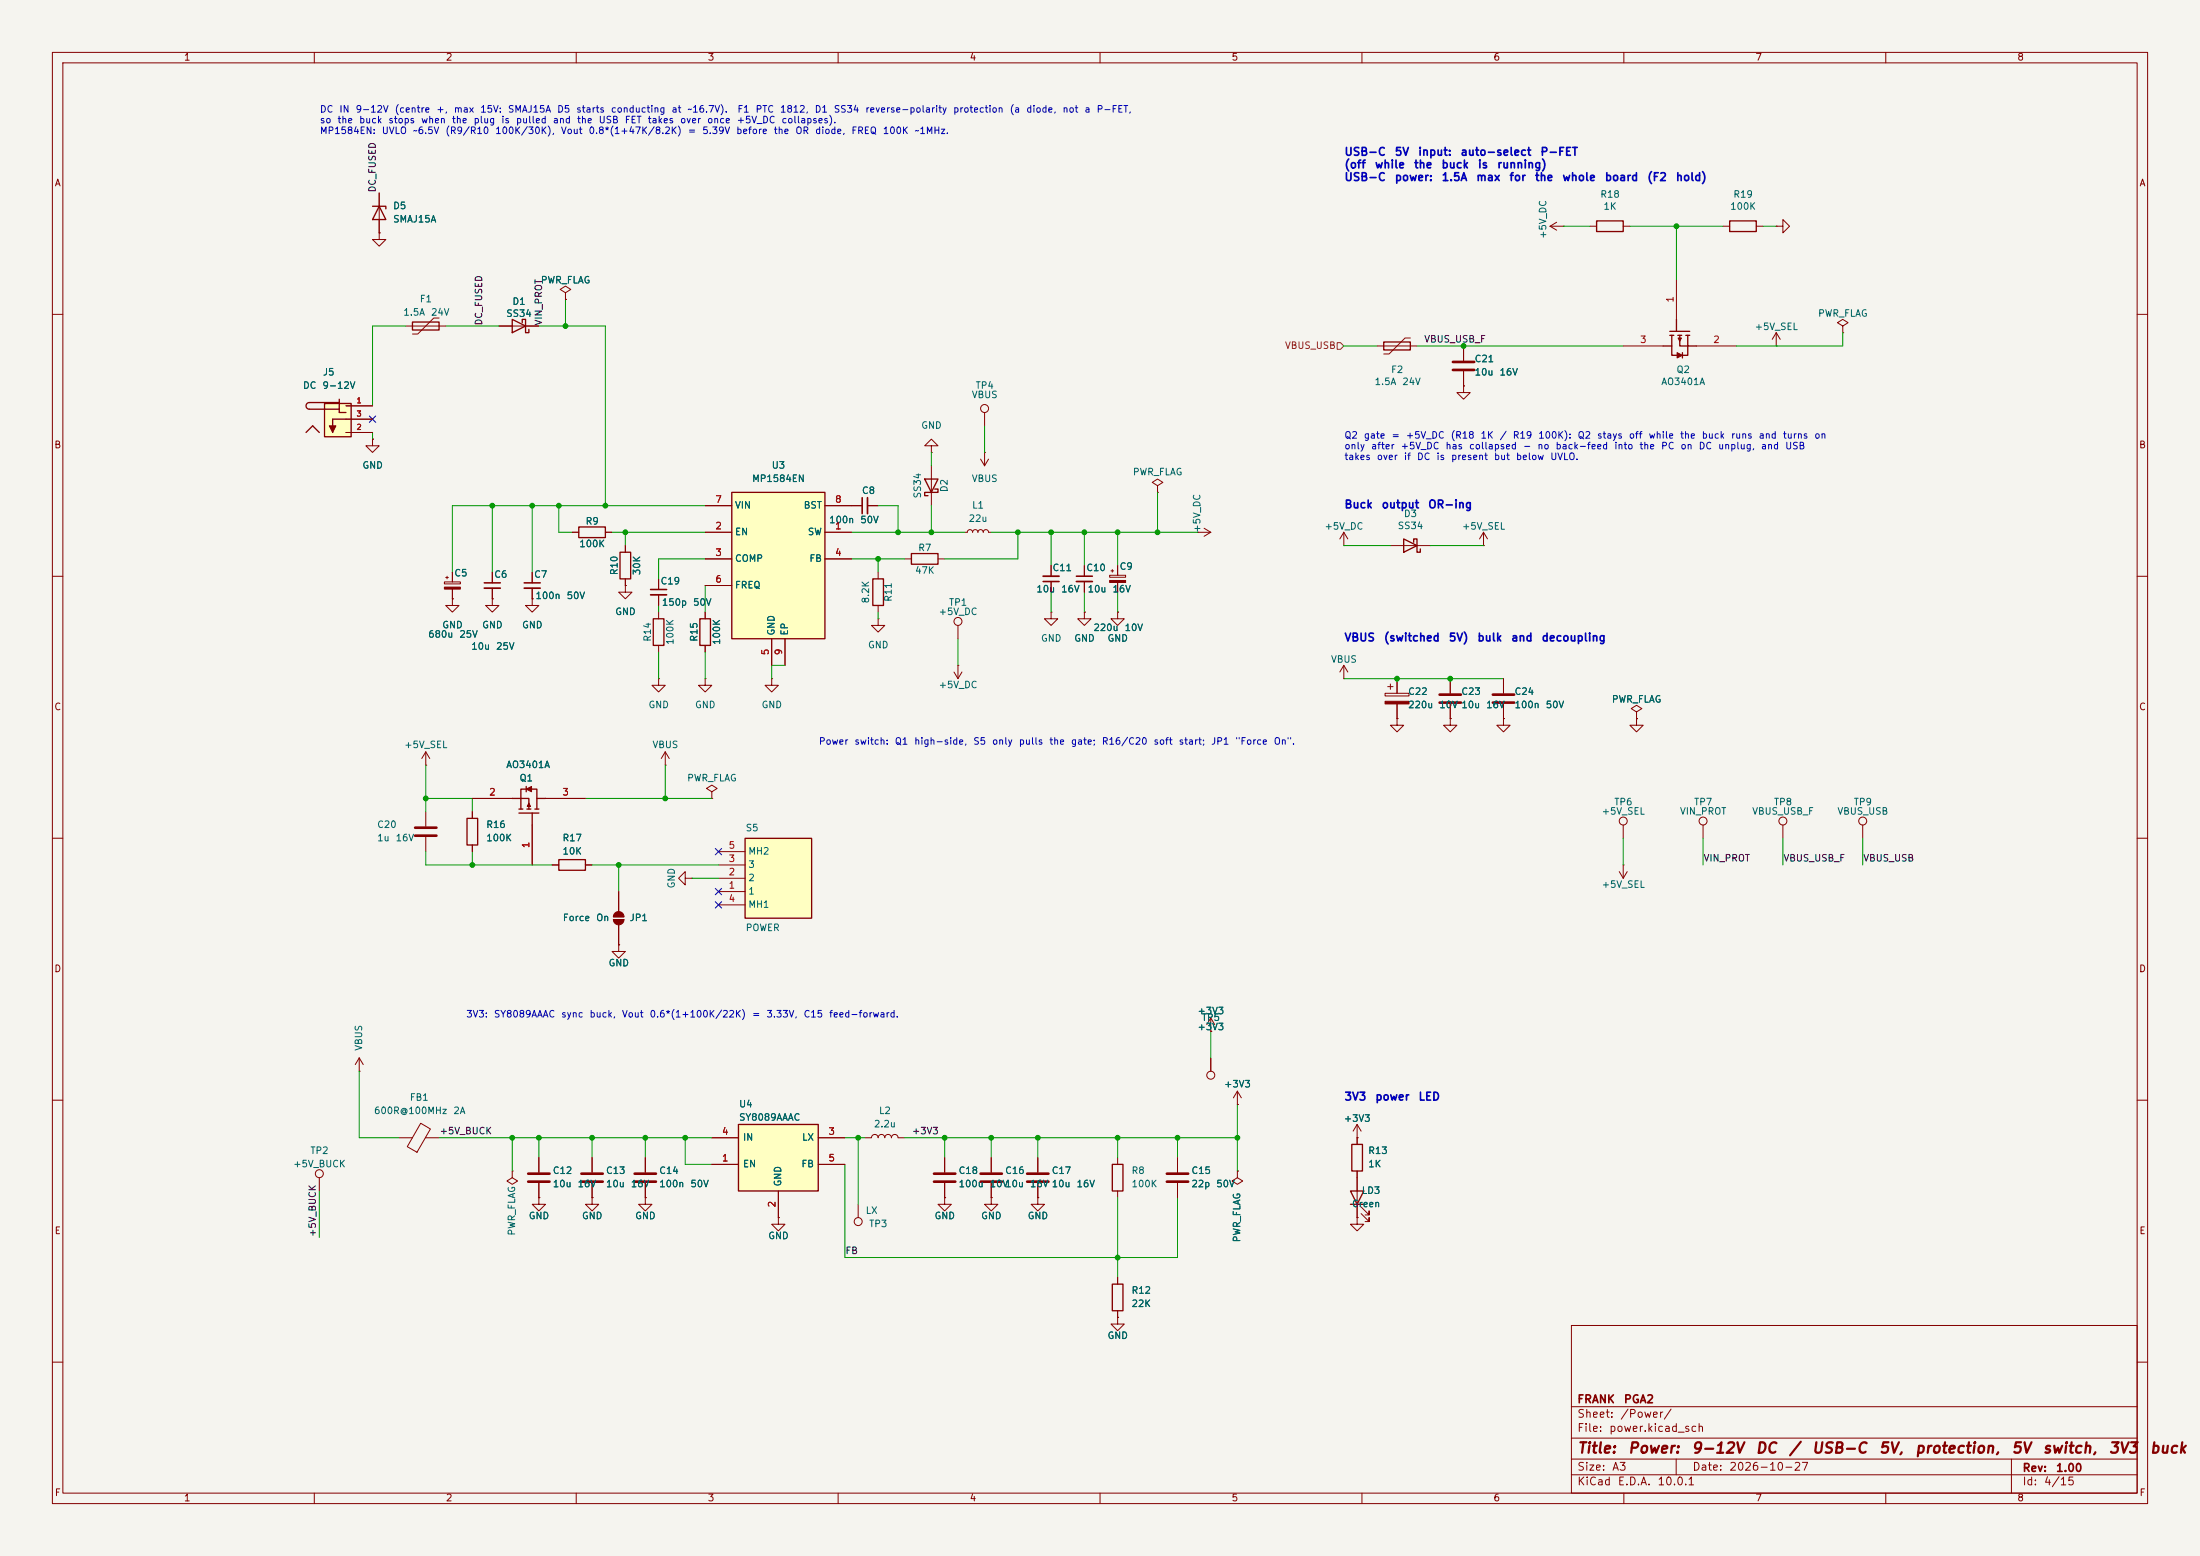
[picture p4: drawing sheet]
<svg xmlns="http://www.w3.org/2000/svg" width="420mm" height="297mm" viewBox="0 0 420 297" stroke-linecap="round" stroke-linejoin="round" font-family="sans-serif">
<path d="M0 0h420v297h-420z" fill="#f5f4ef" stroke="#f5f4ef" stroke-width=".19"/>
<g fill="none" stroke="#840000" stroke-width=".19">
<path d="M10 10h400v277h-400zM12 12h396v273h-396zM60 10v2M110 10v2M160 10v2M210 10v2M260 10v2M310 10v2M360 10v2M10 60h2M408 60h2M71.1 83.8v1.3h1.3l-1.3 1.3-1.3-1.3h1.3"/>
<path d="M71.1 83.8h.1M10 110h2M408 110h2M10 160h2M408 160h2M10 210h2M408 210h2M123.2 221v2.8M123.2 225.8v2.8M300 253h108v32h-108zM10 260h2M300 278.5h108"/>
<path d="M300 274.5h108M300 268.5h108M320 278.5v3M384 278.5v6.5M408 260h2M60 285v2M110 285v2M160 285v2M210 285v2M260 285v2M300 281.5h108M310 285v2"/>
<path d="M360 285v2"/>
</g>
<path d="M121.2 224h4M121.2 225.6h4" fill="none" stroke="#840000" stroke-width=".51"/>
<path d="M62 77h5v6.4h-5z" fill="#ffffc2"/>
<g fill="none" stroke="#840000" stroke-width=".25">
<path d="M71.1 39.4h2.6v.5M72.4 39.4l1.3 2.5h-2.6zM330.2 42.2h5.1v2h-5.1zM62 77h5v6.4h-5zM64.8 76.8h-5.7a.64 .64 0 0 0-.7 .7 .64 .64 0 0 0 .7 .6h5.7M64.8 76.2v2.5h1.2M78.7 61.5h5.1v1.5h-5.1zM97.8 61l2.5 1.2-2.5 1.3zM99.7 61.6v-.6h.6v2.5h.7v-.6M264.2 65.3h5v1.5h-5zM58.4 82.6l1.3-1.3 1.3 1.3M66 80h-2.5v2.6"/>
<path d="M268 102.9l2.5 1.2-2.5 1.3zM269.9 103.5v-.6h.6v2.5h.6v-.6M258.1 218.4h2v5.1h-2zM212.3 222.2h2.1v5.1h-2.1zM257.8 227.3h2.5l-1.2 2.6zM257.8 229.9h2.5M212.3 245.1h2.1v5.1h-2.1z"/>
</g>
<g fill="#840000" stroke="#840000" stroke-width=".19">
<path d="M62.9 81.3h1.2l-.6 1.3z"/>
<path d="M84.8 112.1h3.1v.3h-3.1z"/>
<path d="M264.4 133.9h4.6v.5h-4.6z"/>
</g>
<g fill="none" stroke="#840000" stroke-width=".19">
<path d="M72.4 36.8v7.7M72.4 44.5v1.2h1.3l-1.3 1.3-1.3-1.3h1.3M72.4 44.5h.1M107.9 55.9l1.1-.7-1.1-.6-1 .6 1 .7v1.3M107.9 57.2h.1M295.9 43.2l1.3 .7M295.9 43.2h2.5M297.2 42.4l-1.3 .8M298.4 43.2h.1M328.9 43.2h1.3M335.3 43.2h1.2M339.1 43.2h1.3v-1.3l1.2 1.3-1.2 1.3v-1.3"/>
<path d="M339.1 43.2h.1M66 77.5h5.1M77.5 62.2h7.6M83.8 60.7h-1l-3 3.1h-1.1M95.2 62.2h7.7M262.9 66h7.6M269.2 64.5h-1l-3 3.1h-1M279.4 66v2.8M279.4 70.9v2.8M339.1 66h.1M339.1 63.5l-.8 1.3M339.1 63.5l.8 1.3"/>
<path d="M339.1 63.5v2.5M351.8 62.2l1-.6-1-.6-1 .6 1 .6v1.3M351.8 63.5h.1M66 82.6h5.1M66 80h5.1M84.8 111.1h3.1v.4h-3.1zM85.1 110.2h.5M85.3 110v.5M86.4 114.3v1.3h1.2l-1.2 1.2-1.3-1.2h1.3M86.4 114.3h.1M86.4 109.2v1.9M86.4 112.4v1.9"/>
<path d="M94 114.3v1.3h1.2l-1.2 1.2-1.3-1.2h1.3M94 114.3h.1M94 109.2v2.1M94 112.3v2M101.6 114.3v1.3h1.3l-1.3 1.2-1.3-1.2h1.3M101.6 114.3h.1M101.6 109.2v2.1M101.6 112.3v2M256.5 104.1h.1M256.5 101.6l-.7 1.3M256.5 101.6l.8 1.3M256.5 101.6v2.5"/>
<path d="M265.4 104.1h7.6M283.2 104.1h.1M283.2 101.6l-.8 1.3M283.2 101.6l.8 1.3M283.2 101.6v2.5M264.4 132.3h4.6v.5h-4.6zM264.9 131.1h1M265.4 130.6v1M266.7 137.2v1.2h1.3l-1.3 1.3-1.3-1.3h1.3M266.7 137.2h.1M266.7 129.5v2.8M266.7 134.4v2.8"/>
<path d="M276.9 137.2v1.2h1.2l-1.2 1.3-1.3-1.3h1.3M276.9 137.2h.1M276.9 129.5v2.8M276.9 134.4v2.8M287 137.2v1.2h1.3l-1.3 1.3-1.3-1.3h1.3M287 137.2h.1M287 129.5v2.8M287 134.4v2.8M312.4 135.9l1-.6-1-.7-1 .7 1 .6v1.3M312.4 137.2h.1M312.4 137.2v1.2h1.3l-1.3 1.3-1.3-1.3h1.3M309.9 157.5v2.5"/>
<path d="M325.1 157.5v2.5M340.4 157.5v2.5M355.6 157.5v2.5M309.1 166.4l.8 1.2M309.9 165.1h.1M309.9 165.1v2.5M310.6 166.4l-.7 1.2M165.1 217.2h1.3a.64 .64 0 0 1 .6-.7 .64 .64 0 0 1 .6 .7 .64 .64 0 0 1 .7-.7 .64 .64 0 0 1 .6 .7 .64 .64 0 0 1 .6-.7 .64 .64 0 0 1 .7 .7 .64 .64 0 0 1 .6-.7 .64 .64 0 0 1 .6 .7h1.3M236.2 210.8h.1M236.2 208.3l-.7 1.3M236.2 208.3l.8 1.3M236.2 208.3v2.5"/>
<path d="M259.1 217.2h.1M259.1 214.6v3.8M259.1 214.6l-.8 1.3M259.1 214.6l.7 1.3M102.9 228.6v1.3h1.2l-1.2 1.2-1.3-1.2h1.3M102.9 228.6h.1M163.8 229.9v2.5M189.2 221v2.8M189.2 225.8v2.8M198.1 228.6v1.3h1.3l-1.3 1.2-1.3-1.2h1.3M198.1 228.6h.1M198.1 221v2.8"/>
<path d="M198.1 225.8v2.8M213.4 221v1.2M213.4 227.3v1.3M224.8 221v2.8M224.8 225.8v2.8M236.2 223.5v1.3l1 .6-1 .7-1-.7 1-.6M236.2 223.5h.1M259.1 232.4v1.3h1.2l-1.2 1.2-1.3-1.2h1.3M259.1 232.4h.1M259.1 223.5v8.9M259.8 231.6l1.6 1.6v-.8v.8h-.8M259.8 230.4l1.6 1.5v-.8v.8h-.8"/>
<path d="M213.4 251.5v1.2h1.2l-1.2 1.3-1.3-1.3h1.3M213.4 251.5h.1M213.4 243.8v1.3M213.4 250.2v1.3"/>
<circle cx="309.9" cy="156.7" r=".76"/>
<circle cx="325.1" cy="156.7" r=".76"/>
<circle cx="340.4" cy="156.7" r=".76"/>
<circle cx="355.6" cy="156.7" r=".76"/>
<circle cx="163.8" cy="233.2" r=".76"/>
</g>
<path d="M277.4 69.1h4M277.4 70.6h4M274.8 132.6h4.1M274.8 134.1h4.1M285 132.6h4.1M285 134.1h4.1M187.2 224h4.1M187.2 225.6h4.1M196.1 224h4.1M196.1 225.6h4.1M222.8 224h4M222.8 225.6h4" fill="none" stroke="#840000" stroke-width=".51"/>
<path d="M92.5 111.3h3M100.1 111.3h3" fill="none" stroke="#840000" stroke-width=".3"/>
<path d="M92.5 112.3h3M100.1 112.3h3" fill="none" stroke="#840000" stroke-width=".33"/>
<path d="M141 214.6h15.2v12.7h-15.2z" fill="#ffffc2"/>
<g fill="none" stroke="#840000" stroke-width=".25">
<path d="M318.8 64h.7M318.8 63.2h3.8M319.2 66v1.8h1M319.2 64v2h-1.7M320 61v2.2M320.3 64h.8M320.7 64v2h1.5v1.8h-1M321.2 67.3v1M321.8 64h.8M322.2 64v2h1.6M176.5 91.4h2.6l-1.3 2.6zM178.4 93.3h.7v.7h-2.6v.6h.7"/>
<path d="M110.5 100.6h5.1v2h-5.1zM118.4 105.4h2v5.1h-2zM124.7 118.1h2v5.1h-2zM133.6 118.1h2v5.1h-2zM89.2 156.2h2v5.1h-2zM97.8 152.4h1.6v2M99.1 154.4h.7M99.1 155.2h3.8M100.5 150.6h-1.1v1.8h1.6v2M100.5 150.1v1M100.6 154.4h.7M101.5 150.6h1v1.8"/>
<path d="M101.6 155.2v2.3M102.1 154.4h.8M104.1 152.4h-1.6v2M106.7 164.1h5.1v2h-5.1zM141 214.6h15.2v12.7h-15.2z"/>
</g>
<g fill="none" stroke="#840000" stroke-width=".19">
<path d="M320 53.3v7.7M188 78.7v2.6M309.9 66h7.6M323.8 66h7.7M177.8 85.1h1.3l-1.3-1.3-1.3 1.3h1.3v1.3M177.8 86.4h.1M177.8 88.9v7.6M187.2 87.6l.8 1.3M188 86.4h.1M188 86.4v2.5M188.7 87.6l-.7 1.3M221 92.7l1-.6-1-.7-1 .7 1 .6v1.3"/>
<path d="M221 94h.1M109.2 101.6h1.3M115.6 101.6h1.2M119.4 111.8v1.2h1.2l-1.2 1.3-1.3-1.3h1.3M119.4 111.8h.1M119.4 104.1v1.3M119.4 110.5v1.3M125.7 110.5v2M125.7 113.5v2.1M125.7 116.8v1.3M134.6 116.8v1.3M200.7 116.8v1.3h1.2l-1.2 1.3-1.3-1.3h1.3"/>
<path d="M200.7 116.8h.1M200.7 108v2M200.7 111v2M207 116.8v1.3h1.3l-1.3 1.3-1.3-1.3h1.3M207 116.8h.1M207 108v2M207 111v2M211.8 109.8h3.1v.4h-3.1zM212.1 109h.5M212.3 108.7v.5M213.4 116.8v1.3h1.2l-1.2 1.3-1.3-1.3h1.3M213.4 116.8h.1"/>
<path d="M213.4 108v1.8M213.4 111.2v1.8M228.6 101.6h.1M228.6 101.6h2.5M229.9 100.8l1.2 .8M231.1 101.6l-1.2 .8M125.7 129.5v1.3h1.3l-1.3 1.3-1.2-1.3h1.2M125.7 129.5h.1M125.7 123.2v1.3M134.6 129.5v1.3h1.3l-1.3 1.3-1.3-1.3h1.3M134.6 129.5h.1M134.6 123.2v1.3"/>
<path d="M147.3 129.5v1.3h1.3l-1.3 1.3-1.3-1.3h1.3M147.3 129.5h.1M182.1 128.3l.8 1.2M182.9 127h.1M182.9 127v2.5M183.6 128.3l-.7 1.2M256.5 129.5h.1M256.5 127l-.7 1.3M256.5 127l.8 1.3M256.5 127v2.5M81.3 146.1h.1M81.3 143.5v2.6"/>
<path d="M81.3 154.9v2.8M81.3 159.8v2.8M81.3 143.5l-.8 1.3M81.3 143.5l.7 1.3M90.2 154.9v1.3M90.2 152.4h7.6M101.6 157.5v7.6M104.1 152.4h7.7M127 146.1h.1M127 143.5l-.8 1.3M127 143.5l.8 1.3M127 143.5v2.6"/>
<path d="M90.2 161.3v1.3M105.4 165.1h1.3M111.8 165.1h1.2M117.1 175.5h2M117.1 175h2M118.1 170.2v3.8M118.1 176.5v3.8M118.1 180.3v1.3h1.3l-1.3 1.3-1.3-1.3h1.3M118.1 180.3h.1M231.1 196.9h.1M231.1 194.3l-.7 1.3M231.1 194.3l.8 1.3"/>
<path d="M231.1 194.3v2.6M135.9 217.2h5.1M156.2 217.2h5.1M231.1 201.9v2.6M135.9 222.2h5.1M148.6 232.4v1.3h1.3l-1.3 1.2-1.3-1.2h1.3M148.6 232.4h.1M148.6 227.3v5.1M156.2 222.2h5.1M180.3 228.6v1.3h1.3l-1.3 1.2-1.2-1.2h1.2M180.3 228.6h.1M180.3 221v2.8"/>
<path d="M180.3 225.8v2.8M189.2 228.6v1.3h1.3l-1.3 1.2-1.2-1.2h1.2M189.2 228.6h.1"/>
<circle cx="188" cy="78" r=".76"/>
<circle cx="231.1" cy="205.2" r=".76"/>
</g>
<g fill="#840000" stroke="#840000" stroke-width=".19">
<path d="M320.4 64.5h.6l-.3 .7z"/>
<path d="M320.2 67.3l1 .5-1 .5z"/>
<path d="M101 153.3l.3 .6h-.7z"/>
<path d="M100.5 150.6l1-.5v1z"/>
<path d="M211.8 110.8h3.1v.4h-3.1z"/>
<path d="M117.1 175.5h2a1.02 1.02 0 0 1-1 1 1.02 1.02 0 0 1-1-1z"/>
<path d="M117.4 174.3a1.02 1.02 0 0 1 1.1-.2 1.02 1.02 0 0 1 .6 .9h-2z"/>
</g>
<path d="M124.2 112.5h3.1M199.1 111h3.1M205.5 110h3" fill="none" stroke="#840000" stroke-width=".3"/>
<path d="M124.2 113.5h3.1M199.1 110h3.1M205.5 111h3" fill="none" stroke="#840000" stroke-width=".33"/>
<path d="M79.2 158h4.1M79.2 159.5h4.1M178.3 224h4.1M178.3 225.6h4.1" fill="none" stroke="#840000" stroke-width=".51"/>
<path d="M142.2 160h12.7v15.3h-12.7z" fill="#ffffc2"/>
<path d="M166.6 110.5h2.1v5.1h-2.1zM174 105.7h5.1v2h-5.1zM142.2 160h12.7v15.3h-12.7z" fill="none" stroke="#840000" stroke-width=".25"/>
<g fill="none" stroke="#840000" stroke-width=".19">
<path d="M167.6 118.1v1.3h1.3l-1.3 1.3-1.2-1.3h1.2M167.6 118.1h.1M167.6 109.2v1.3M167.6 115.6v1.2M172.7 106.7h1.3M179.1 106.7h1.2M182.9 119.4v2.5M184.1 101.6h.6l.1-.4 .4-.1 .3 .1 .2 .4 .1-.4 .4-.1 .3 .1 .2 .4 .1-.4 .4-.1 .4 .1 .1 .4 .2-.4 .3-.1 .4 .1 .1 .4h.5M135.9 151.1l1-.6-1-.6-1 .6 1 .6v1.3M135.9 152.4h.1M130.8 167.6v-1.2l-1.3 1.2 1.3 1.3v-1.3h1.3M132.1 167.6h.1"/>
<path d="M137.2 170.2h5M137.2 167.6h5M137.2 165.1h5M137.2 172.7h5M137.2 162.6h5M97.8 223.5v1.3l1 .6-1 .7-1-.7 1-.6M97.8 223.5h.1M113 228.6v1.3h1.3l-1.3 1.2-1.2-1.2h1.2M113 228.6h.1M113 221v2.8M113 225.8v2.8M123.2 228.6v1.3h1.3l-1.3 1.2-1.3-1.2h1.3"/>
<path d="M123.2 228.6h.1"/>
<circle cx="182.9" cy="118.6" r=".76"/>
</g>
<path d="M111 224h4.1M111 225.6h4.1" fill="none" stroke="#840000" stroke-width=".51"/>
<path d="M139.7 94h17.8v27.9h-17.8z" fill="#ffffc2"/>
<path d="M304.8 42.2h5.1v2h-5.1zM139.7 94h17.8v27.9h-17.8z" fill="none" stroke="#840000" stroke-width=".25"/>
<g fill="none" stroke="#840000" stroke-width=".19">
<path d="M72.4 36.8v2.6M72.4 44.5h.1M72.4 41.9v2.6M107.9 57.2h.1M303.5 43.2h1.3M309.9 43.2h1.2M66 77.5h5.1M95.2 62.2h2.6M100.3 62.2h2.6M279.4 73.7v1.2h1.3l-1.3 1.3-1.3-1.3h1.3M279.4 73.7h.1M279.4 66v2.8"/>
<path d="M279.4 70.9v2.8M66 82.6h5.1M66 80h5.1M71.1 83.8h.1M134.6 96.5h5.1M157.5 96.5h7.1M165.6 96.5h2M86.4 114.3h.1M86.4 109.2v1.9M86.4 112.4v1.9M94 114.3h.1M94 109.2v2.1"/>
<path d="M94 112.3v2M101.6 114.3h.1M101.6 109.2v2.1M101.6 112.3v2M109.2 101.6h1.3M115.6 101.6h1.2M119.4 111.8h.1M119.4 104.1v1.3M119.4 110.5v1.3M125.7 110.5v2M125.7 113.5v2.1M134.6 101.6h5.1"/>
<path d="M134.6 106.7h5.1M134.6 111.8h5.1M134.6 116.8v1.3M157.5 101.6h5.1M157.5 106.7h5.1M200.7 108v2M200.7 111v2M207 116.8h.1M207 108v2M207 111v2M213.4 116.8h.1M213.4 108v1.8"/>
<path d="M213.4 111.2v1.8M134.6 123.2v1.3M147.3 121.9v5.1M149.9 121.9v5.1M266.7 137.2h.1M266.7 129.5v2.8M266.7 134.4v2.8M276.9 137.2h.1M276.9 129.5v2.8M276.9 134.4v2.8M287 137.2h.1M287 129.5v2.8"/>
<path d="M287 134.4v2.8M312.4 137.2h.1M90.2 154.9v1.3M90.2 152.4h7.6M101.6 157.5v7.6M104.1 152.4h7.7M90.2 161.3v1.3M105.4 165.1h1.3M111.8 165.1h1.2M118.1 170.2v3.8M118.1 176.5v3.8M118.1 180.3h.1"/>
<path d="M231.1 196.9h.1M68.6 204.5h.1M68.6 201.9l-.8 1.3M68.6 201.9l.7 1.3M68.6 201.9v2.6M76.2 217.2h2.5M80.3 214.4l1.9 1.1-2.6 4.4-1.9-1zM81.2 217.2h2.6M135.9 217.2h5.1M156.2 217.2h5.1M231.1 201.9v2.6M236.2 210.8h.1"/>
<path d="M259.1 217.2h.1M259.1 217.2v1.2M61 224.8v2.5M102.9 228.6h.1M102.9 221v2.8M102.9 225.8v2.8M113 228.6h.1M113 221v2.8M113 225.8v2.8M123.2 228.6h.1M123.2 221v2.8M123.2 225.8v2.8"/>
<path d="M135.9 222.2h5.1M148.6 232.4h.1M148.6 227.3v5.1M156.2 222.2h5.1M180.3 228.6h.1M180.3 221v2.8M180.3 225.8v2.8M189.2 228.6h.1M189.2 221v2.8M189.2 225.8v2.8M198.1 228.6h.1M198.1 221v2.8"/>
<path d="M198.1 225.8v2.8M224.8 221v2.8M224.8 225.8v2.8M236.2 223.5h.1M259.1 232.4h.1M259.1 223.5v3.8M259.1 229.9v2.5M213.4 251.5h.1M213.4 243.8v1.3M213.4 250.2v1.3"/>
<circle cx="61" cy="224" r=".76"/>
</g>
<path d="M164.6 95v3" fill="none" stroke="#840000" stroke-width=".3"/>
<path d="M165.6 95v3" fill="none" stroke="#840000" stroke-width=".33"/>
<path d="M100.8 224h4.1M100.8 225.6h4.1" fill="none" stroke="#840000" stroke-width=".51"/>
<path d="M255.3 65.4h.6l.6 .6-.6 .7h-.6z" fill="none" stroke="#725600" stroke-width=".19"/>
<g fill="none" stroke="#009600" stroke-width=".19">
<path d="M107.9 57.2v5M298.4 43.2h5.1M311.1 43.2h17.8M320 43.2v10.1M336.5 43.2h2.6M77.5 62.2h-6.4v15.3M85.1 62.2h10.1M102.9 62.2h12.7v34.3M256.5 66h6.4M270.5 66h39.4M351.8 63.5v2.5h-20.3M71.1 82.6v1.2"/>
<path d="M94 96.5v12.7M101.6 96.5v12.7M106.7 96.5v5.1h2.5M134.6 96.5h-48.2v12.7M167.6 96.5h3.8v5.1M177.8 86.4v2.5M177.8 96.5v5.1M188 81.3v5.1M221 94v7.6M116.8 101.6h17.8M119.4 101.6v2.5M125.7 115.6v1.2"/>
<path d="M134.6 106.7h-8.9v3.8M134.6 111.8v5M162.6 106.7h10.1M162.6 101.6h21.5M167.6 106.7v2.5M167.6 116.8v1.3M189.2 101.6h39.4M194.3 101.6v5.1h-14M200.7 101.6v6.4M200.7 113v3.8M207 101.6v6.4M207 113v3.8"/>
<path d="M213.4 101.6v6.4M213.4 113v3.8M256.5 104.1h8.9M273 104.1h10.2M125.7 124.5v5M134.6 124.5v5M149.9 127h-2.6v2.5M182.9 121.9v5.1M256.5 129.5h30.5M81.3 152.4h8.9v2.5M81.3 146.1v8.8M111.8 152.4h24.1"/>
<path d="M127 146.1v6.3M81.3 162.6v2.5h24.1M90.2 162.6v2.5M113 165.1h24.2M118.1 165.1v5.1M132.1 167.6h5.1M309.9 160v5.1M325.1 160v5.1M340.4 160v5.1M355.6 160v5.1M231.1 196.9v5M68.6 204.5v12.7h7.6"/>
<path d="M83.8 217.2h52.1M97.8 217.2v6.3M102.9 217.2v3.8M113 217.2v3.8M123.2 217.2v3.8M130.8 217.2v5h5.1M161.3 217.2h3.8M163.8 217.2v12.7M172.7 217.2h63.5M180.3 217.2v3.8M189.2 217.2v3.8M198.1 217.2v3.8"/>
<path d="M213.4 217.2v3.8M224.8 217.2v3.8M236.2 210.8v12.7M61 227.3v8.9M161.3 222.2v17.8h63.5v-11.4M213.4 228.6v15.2"/>
</g>
<path d="M70.5 79.4l1.2 1.2M71.7 79.4l-1.2 1.2M136.6 172.1l1.2 1.2M136.6 162l1.2 1.2M136.6 169.6l1.2 1.2M137.8 172.1l-1.2 1.2M137.8 162l-1.2 1.2M137.8 169.6l-1.2 1.2" fill="none" stroke="#000084" stroke-width=".19"/>
<g fill="#009600" stroke="#009600" stroke-width=".19">
<circle cx="106.7" cy="96.5" r=".46"/>
<circle cx="101.6" cy="96.5" r=".46"/>
<circle cx="94" cy="96.5" r=".46"/>
<circle cx="107.9" cy="62.2" r=".46"/>
<circle cx="189.2" cy="217.2" r=".46"/>
<circle cx="180.3" cy="217.2" r=".46"/>
<circle cx="118.1" cy="165.1" r=".46"/>
<circle cx="127" cy="152.4" r=".46"/>
<circle cx="130.8" cy="217.2" r=".46"/>
<circle cx="163.8" cy="217.2" r=".46"/>
<circle cx="90.2" cy="165.1" r=".46"/>
<circle cx="81.3" cy="152.4" r=".46"/>
<circle cx="123.2" cy="217.2" r=".46"/>
<circle cx="113" cy="217.2" r=".46"/>
<circle cx="97.8" cy="217.2" r=".46"/>
<circle cx="102.9" cy="217.2" r=".46"/>
<circle cx="119.4" cy="101.6" r=".46"/>
<circle cx="115.6" cy="96.5" r=".46"/>
<circle cx="266.7" cy="129.5" r=".46"/>
<circle cx="276.9" cy="129.5" r=".46"/>
<circle cx="167.6" cy="106.7" r=".46"/>
<circle cx="171.4" cy="101.6" r=".46"/>
<circle cx="194.3" cy="101.6" r=".46"/>
<circle cx="177.8" cy="101.6" r=".46"/>
<circle cx="200.7" cy="101.6" r=".46"/>
<circle cx="236.2" cy="217.2" r=".46"/>
<circle cx="224.8" cy="217.2" r=".46"/>
<circle cx="198.1" cy="217.2" r=".46"/>
<circle cx="213.4" cy="217.2" r=".46"/>
<circle cx="213.4" cy="240" r=".46"/>
<circle cx="221" cy="101.6" r=".46"/>
<circle cx="213.4" cy="101.6" r=".46"/>
<circle cx="207" cy="101.6" r=".46"/>
<circle cx="279.4" cy="66" r=".46"/>
<circle cx="320" cy="43.2" r=".46"/>
</g>
<g font-size="2" fill="#840000">
<text x="301" y="277.9">Title:</text>
<text x="310.6" y="277.9">Power:</text>
<text x="322.8" y="277.9">9-12V</text>
<text x="335" y="277.9">DC</text>
<text x="341.3" y="277.9">/</text>
<text x="345.8" y="277.9">USB-C</text>
<text x="358.6" y="277.9">5V,</text>
<text x="365.4" y="277.9">protection,</text>
<text x="383.9" y="277.9">5V</text>
<text x="389.8" y="277.9">switch,</text>
<text x="402.4" y="277.9">3V3</text>
<text x="410.3" y="277.9">buck</text>
</g>
<g font-size="1.5" fill="#0000c2">
<text x="256.5" y="30.1">USB-C</text>
<text x="256.5" y="32.5">(off</text>
<text x="256.5" y="34.9">USB-C</text>
<text x="262.4" y="32.5">while</text>
<text x="266.1" y="30.1">5V</text>
<text x="266.1" y="34.9">power:</text>
<text x="269.8" y="32.5">the</text>
<text x="270.6" y="30.1">input:</text>
<text x="275.1" y="32.5">buck</text>
<text x="275.1" y="34.9">1.5A</text>
<text x="278.7" y="30.1">auto-select</text>
<text x="281.7" y="34.9">max</text>
<text x="282" y="32.5">is</text>
<text x="285.7" y="32.5">running)</text>
<text x="288" y="34.9">for</text>
<text x="292.9" y="34.9">the</text>
<text x="293.9" y="30.1">P-FET</text>
<text x="298.1" y="34.9">whole</text>
<text x="306.2" y="34.9">board</text>
<text x="314.3" y="34.9">(F2</text>
<text x="319.8" y="34.9">hold)</text>
<text x="256.5" y="97.4">Buck</text>
<text x="263.6" y="97.4">output</text>
<text x="272.5" y="97.4">OR-ing</text>
<text x="256.5" y="122.8">VBUS</text>
<text x="264.1" y="122.8">(switched</text>
<text x="276.5" y="122.8">5V)</text>
<text x="281.9" y="122.8">bulk</text>
<text x="288.4" y="122.8">and</text>
<text x="294.2" y="122.8">decoupling</text>
<text x="256.5" y="210.4">3V3</text>
<text x="262.4" y="210.4">power</text>
<text x="270.7" y="210.4">LED</text>
</g>
<g font-size="1.5" fill="#840000">
<text x="301" y="268.2">FRANK</text>
<text x="309.9" y="268.2">PGA2</text>
<text x="301" y="273.7">File:</text>
<text x="301" y="271">Sheet:</text>
<text x="307.1" y="273.7">power.kicad_sch</text>
<text x="309.2" y="271">/Power/</text>
<text x="301" y="281.1">Size:</text>
<text x="307.6" y="281.1">A3</text>
<text x="323" y="281.1">Date:</text>
<text x="330" y="281.1">2026-10-27</text>
<text x="386" y="281.3">Rev:</text>
<text x="392.4" y="281.3">1.00</text>
<text x="301" y="283.9">KiCad</text>
<text x="308.7" y="283.9">E.D.A.</text>
<text x="316.3" y="283.9">10.0.1</text>
<text x="386" y="283.9">Id:</text>
<text x="390.1" y="283.9">4/15</text>
</g>
<g font-size="1.3" fill="#840000">
<text x="35" y="11.9">1</text>
<text x="85" y="11.9">2</text>
<text x="135" y="11.9">3</text>
<text x="185" y="11.9">4</text>
<text x="235" y="11.9">5</text>
<text x="285" y="11.9">6</text>
<text x="335" y="11.9">7</text>
<text x="385" y="11.9">8</text>
<text x="10.3" y="35.9">A</text>
<text x="408.3" y="35.9">A</text>
<text x="10.3" y="85.9">B</text>
<text x="408.2" y="85.9">B</text>
<text x="10.3" y="135.9">C</text>
<text x="408.2" y="135.9">C</text>
<text x="10.3" y="185.9">D</text>
<text x="408.2" y="185.9">D</text>
<text x="10.3" y="235.9">E</text>
<text x="408.3" y="235.9">E</text>
<text x="10.3" y="285.9">F</text>
<text x="35" y="286.9">1</text>
<text x="85" y="286.9">2</text>
<text x="135" y="286.9">3</text>
<text x="185" y="286.9">4</text>
<text x="235" y="286.9">5</text>
<text x="285" y="286.9">6</text>
<text x="335" y="286.9">7</text>
<text x="385" y="286.9">8</text>
<text x="408.3" y="285.9">F</text>
</g>
<g font-size="1.3" fill="#0000c2">
<text x="61" y="21.8">DC</text>
<text x="61" y="23.8">so</text>
<text x="64.3" y="23.8">the</text>
<text x="64.7" y="21.8">IN</text>
<text x="67.8" y="21.8">9-12V</text>
<text x="68.4" y="23.8">buck</text>
<text x="74" y="23.8">stops</text>
<text x="75.2" y="21.8">(centre</text>
<text x="80.3" y="23.8">when</text>
<text x="83.2" y="21.8">+,</text>
<text x="86.2" y="23.8">the</text>
<text x="86.5" y="21.8">max</text>
<text x="90.3" y="23.8">plug</text>
<text x="91.6" y="21.8">15V:</text>
<text x="95.6" y="23.8">is</text>
<text x="96.9" y="21.8">SMAJ15A</text>
<text x="98.4" y="23.8">pulled</text>
<text x="105.4" y="23.8">and</text>
<text x="106.2" y="21.8">D5</text>
<text x="109.9" y="21.8">starts</text>
<text x="110" y="23.8">the</text>
<text x="114.2" y="23.8">USB</text>
<text x="116.5" y="21.8">conducting</text>
<text x="119.2" y="23.8">FET</text>
<text x="123.5" y="23.8">takes</text>
<text x="128.1" y="21.8">at</text>
<text x="129.7" y="23.8">over</text>
<text x="131.1" y="21.8">~16.7V).</text>
<text x="134.9" y="23.8">once</text>
<text x="140.5" y="23.8">+5V_DC</text>
<text x="140.7" y="21.8">F1</text>
<text x="144.1" y="21.8">PTC</text>
<text x="148.8" y="21.8">1812,</text>
<text x="149.1" y="23.8">collapses).</text>
<text x="155.4" y="21.8">D1</text>
<text x="159.1" y="21.8">SS34</text>
<text x="165.1" y="21.8">reverse-polarity</text>
<text x="181.9" y="21.8">protection</text>
<text x="192.6" y="21.8">(a</text>
<text x="195.8" y="21.8">diode,</text>
<text x="202.7" y="21.8">not</text>
<text x="206.9" y="21.8">a</text>
<text x="209.2" y="21.8">P-FET,</text>
<text x="61" y="25.9">MP1584EN:</text>
<text x="72.8" y="25.9">UVLO</text>
<text x="78.7" y="25.9">~6.5V</text>
<text x="84.9" y="25.9">(R9/R10</text>
<text x="94.4" y="25.9">100K/30K),</text>
<text x="107" y="25.9">Vout</text>
<text x="112.3" y="25.9">0.8*(1+47K/8.2K)</text>
<text x="131.2" y="25.9">=</text>
<text x="133.9" y="25.9">5.39V</text>
<text x="140.4" y="25.9">before</text>
<text x="147.6" y="25.9">the</text>
<text x="151.7" y="25.9">OR</text>
<text x="155.5" y="25.9">diode,</text>
<text x="162.4" y="25.9">FREQ</text>
<text x="168.4" y="25.9">100K</text>
<text x="174.5" y="25.9">~1MHz.</text>
<text x="256.5" y="84">Q2</text>
<text x="256.5" y="86.1">only</text>
<text x="256.5" y="88.1">takes</text>
<text x="260.3" y="84">gate</text>
<text x="261.6" y="86.1">after</text>
<text x="262.7" y="88.1">over</text>
<text x="265.5" y="84">=</text>
<text x="267.3" y="86.1">+5V_DC</text>
<text x="267.9" y="88.1">if</text>
<text x="268.3" y="84">+5V_DC</text>
<text x="270.4" y="88.1">DC</text>
<text x="274.1" y="88.1">is</text>
<text x="275.8" y="86.1">has</text>
<text x="276.8" y="84">(R18</text>
<text x="276.9" y="88.1">present</text>
<text x="280.3" y="86.1">collapsed</text>
<text x="282.5" y="84">1K</text>
<text x="285.1" y="88.1">but</text>
<text x="286.2" y="84">/</text>
<text x="288.7" y="84">R19</text>
<text x="289.3" y="88.1">below</text>
<text x="290.6" y="86.1">-</text>
<text x="293.4" y="86.1">no</text>
<text x="293.5" y="84">100K):</text>
<text x="295.8" y="88.1">UVLO.</text>
<text x="296.8" y="86.1">back-feed</text>
<text x="301.1" y="84">Q2</text>
<text x="304.8" y="84">stays</text>
<text x="308.1" y="86.1">into</text>
<text x="310.8" y="84">off</text>
<text x="312.9" y="86.1">the</text>
<text x="314.6" y="84">while</text>
<text x="317" y="86.1">PC</text>
<text x="320.6" y="84">the</text>
<text x="320.7" y="86.1">on</text>
<text x="324.2" y="86.1">DC</text>
<text x="324.8" y="84">buck</text>
<text x="327.9" y="86.1">unplug,</text>
<text x="330.3" y="84">runs</text>
<text x="335.6" y="84">and</text>
<text x="336.1" y="86.1">and</text>
<text x="340.2" y="84">turns</text>
<text x="340.7" y="86.1">USB</text>
<text x="346.3" y="84">on</text>
<text x="156.2" y="142.4">Power</text>
<text x="163" y="142.4">switch:</text>
<text x="170.7" y="142.4">Q1</text>
<text x="174.4" y="142.4">high-side,</text>
<text x="185.7" y="142.4">S5</text>
<text x="189.3" y="142.4">only</text>
<text x="194.4" y="142.4">pulls</text>
<text x="200.2" y="142.4">the</text>
<text x="204.3" y="142.4">gate;</text>
<text x="210.2" y="142.4">R16/C20</text>
<text x="220.1" y="142.4">soft</text>
<text x="224.9" y="142.4">start;</text>
<text x="231.1" y="142.4">JP1</text>
<text x="235.7" y="142.4">&quot;Force</text>
<text x="243.1" y="142.4">On&quot;.</text>
<text x="88.9" y="194.5">3V3:</text>
<text x="94.2" y="194.5">SY8089AAAC</text>
<text x="107" y="194.5">sync</text>
<text x="112.4" y="194.5">buck,</text>
<text x="118.6" y="194.5">Vout</text>
<text x="123.9" y="194.5">0.6*(1+100K/22K)</text>
<text x="143.5" y="194.5">=</text>
<text x="146.2" y="194.5">3.33V,</text>
<text x="153.3" y="194.5">C15</text>
<text x="158.2" y="194.5">feed-forward.</text>
</g>
<g font-size="1.3" fill="#0f0f0f">
<text x="72" y="36.8" transform="rotate(-90 72 36.8)">DC_FUSED</text>
<text x="92.4" y="62.2" transform="rotate(-90 92.4 62.2)">DC_FUSED</text>
<text x="103.8" y="62.2" transform="rotate(-90 103.8 62.2)">VIN_PROT</text>
<text x="271.8" y="65.7">VBUS_USB_F</text>
<text x="325.1" y="164.8">VIN_PROT</text>
<text x="340.4" y="164.8">VBUS_USB_F</text>
<text x="355.6" y="164.8">VBUS_USB</text>
<text x="83.8" y="216.8">+5V_BUCK</text>
<text x="174" y="216.8">+3V3</text>
<text x="60.6" y="236.2" transform="rotate(-90 60.6 236.2)">+5V_BUCK</text>
<text x="161.3" y="239.7">FB</text>
</g>
<g font-size="1.3" fill="#006464">
<text x="74.9" y="40.2">D5</text>
<text x="305.4" y="38">R18</text>
<text x="306" y="40.3">1K</text>
<text x="330.2" y="40.3">100K</text>
<text x="330.8" y="38">R19</text>
<text x="74.9" y="42.8">SMAJ15A</text>
<text x="295.5" y="45.7" transform="rotate(-90 295.5 45.7)">+5V_DC</text>
<text x="80" y="58">F1</text>
<text x="97.7" y="58.5">D1</text>
<text x="103.1" y="54.4">PWR_FLAG</text>
<text x="76.9" y="60.6">1.5A</text>
<text x="82.2" y="60.6">24V</text>
<text x="96.5" y="60.8">SS34</text>
<text x="334.9" y="63.3">+5V_SEL</text>
<text x="347" y="60.8">PWR_FLAG</text>
<text x="61.5" y="72">J5</text>
<text x="265.4" y="71.5">F2</text>
<text x="281.4" y="69.4">C21</text>
<text x="281.4" y="72">10u</text>
<text x="286.1" y="72">16V</text>
<text x="319.9" y="71.5">Q2</text>
<text x="57.7" y="74.5">DC</text>
<text x="61.4" y="74.5">9-12V</text>
<text x="185.4" y="76.3">VBUS</text>
<text x="186.1" y="74.5">TP4</text>
<text x="262.3" y="73.8">1.5A</text>
<text x="267.6" y="73.8">24V</text>
<text x="317" y="73.8">AO3401A</text>
<text x="175.8" y="82.1">GND</text>
<text x="69.1" y="89.8">GND</text>
<text x="147.2" y="89.8">U3</text>
<text x="143.5" y="92.3">MP1584EN</text>
<text x="164.4" y="94.6">C8</text>
<text x="176.1" y="95.2" transform="rotate(-90 176.1 95.2)">SS34</text>
<text x="181.2" y="94.1" transform="rotate(-90 181.2 94.1)">D2</text>
<text x="185.4" y="92.3">VBUS</text>
<text x="216.2" y="91">PWR_FLAG</text>
<text x="111.7" y="100.4">R9</text>
<text x="140.2" y="97.4">VIN</text>
<text x="153.3" y="97.4">BST</text>
<text x="158.2" y="100.2">100n</text>
<text x="164.1" y="100.2">50V</text>
<text x="184.8" y="99.9">22u</text>
<text x="185.5" y="97.4">L1</text>
<text x="229.5" y="101.8" transform="rotate(-90 229.5 101.8)">+5V_DC</text>
<text x="252.7" y="101.4">+5V_DC</text>
<text x="266.7" y="101.3">SS34</text>
<text x="267.9" y="99">D3</text>
<text x="279" y="101.4">+5V_SEL</text>
<text x="110.5" y="104.7">100K</text>
<text x="140.2" y="102.5">EN</text>
<text x="140.2" y="107.5">COMP</text>
<text x="154.1" y="102.5">SW</text>
<text x="154.4" y="107.5">FB</text>
<text x="175.2" y="105.5">R7</text>
<text x="86.6" y="110.3">C5</text>
<text x="94.2" y="110.6">C6</text>
<text x="101.9" y="110.6">C7</text>
<text x="118.2" y="109.9" transform="rotate(-90 118.2 109.9)">R10</text>
<text x="122.5" y="109.9" transform="rotate(-90 122.5 109.9)">30K</text>
<text x="126" y="111.9">C19</text>
<text x="140.2" y="112.6">FREQ</text>
<text x="174.6" y="109.8">47K</text>
<text x="197.7" y="113.4">10u</text>
<text x="200.8" y="109.3">C11</text>
<text x="202.5" y="113.4">16V</text>
<text x="207.3" y="109.3">C10</text>
<text x="207.5" y="113.4">10u</text>
<text x="212.3" y="113.4">16V</text>
<text x="213.6" y="109.1">C9</text>
<text x="102.1" y="114.7">100n</text>
<text x="108.1" y="114.7">50V</text>
<text x="117.3" y="117.7">GND</text>
<text x="126.2" y="115.9">150p</text>
<text x="132.2" y="115.9">50V</text>
<text x="166.2" y="115.3" transform="rotate(-90 166.2 115.3)">8.2K</text>
<text x="170.5" y="115" transform="rotate(-90 170.5 115)">R11</text>
<text x="179.1" y="117.7">+5V_DC</text>
<text x="181.1" y="115.9">TP1</text>
<text x="81.6" y="122">680u</text>
<text x="84.3" y="120.2">GND</text>
<text x="87.6" y="122">25V</text>
<text x="89.9" y="124.3">10u</text>
<text x="91.9" y="120.2">GND</text>
<text x="94.6" y="124.3">25V</text>
<text x="99.6" y="120.2">GND</text>
<text x="124.6" y="122.6" transform="rotate(-90 124.6 122.6)">R14</text>
<text x="128.9" y="123.2" transform="rotate(-90 128.9 123.2)">100K</text>
<text x="133.5" y="122.6" transform="rotate(-90 133.5 122.6)">R15</text>
<text x="137.8" y="123.2" transform="rotate(-90 137.8 123.2)">100K</text>
<text x="148.2" y="121.4" transform="rotate(-90 148.2 121.4)">GND</text>
<text x="150.7" y="121.4" transform="rotate(-90 150.7 121.4)">EP</text>
<text x="165.6" y="124.1">GND</text>
<text x="198.6" y="122.8">GND</text>
<text x="205" y="122.8">GND</text>
<text x="208.6" y="120.8">220u</text>
<text x="211.3" y="122.8">GND</text>
<text x="214.6" y="120.8">10V</text>
<text x="179.1" y="131.7">+5V_DC</text>
<text x="254" y="126.8">VBUS</text>
<text x="123.7" y="135.5">GND</text>
<text x="132.6" y="135.5">GND</text>
<text x="145.3" y="135.5">GND</text>
<text x="268.7" y="135.5">220u</text>
<text x="268.7" y="132.9">C22</text>
<text x="274.7" y="135.5">10V 10u</text>
<text x="278.9" y="132.9">C23</text>
<text x="283.6" y="135.5">16V</text>
<text x="289" y="135.5">100n</text>
<text x="289" y="132.9">C24</text>
<text x="295" y="135.5">50V</text>
<text x="307.6" y="134.4">PWR_FLAG</text>
<text x="77.1" y="143.1">+5V_SEL</text>
<text x="124.4" y="143.1">VBUS</text>
<text x="96.5" y="146.9">AO3401A</text>
<text x="99.1" y="149.5">Q1</text>
<text x="131.1" y="149.5">PWR_FLAG</text>
<text x="305.7" y="155.8">+5V_SEL</text>
<text x="308.1" y="154">TP6</text>
<text x="320.6" y="155.8">VIN_PROT</text>
<text x="323.3" y="154">TP7</text>
<text x="334.4" y="155.8">VBUS_USB_F</text>
<text x="338.5" y="154">TP8</text>
<text x="350.7" y="155.8">VBUS_USB</text>
<text x="353.8" y="154">TP9</text>
<text x="71.9" y="160.9">1u</text>
<text x="71.9" y="158.3">C20</text>
<text x="75.4" y="160.9">16V</text>
<text x="92.7" y="160.9">100K</text>
<text x="92.7" y="158.3">R16</text>
<text x="107.3" y="160.9">R17</text>
<text x="142.2" y="159">S5</text>
<text x="107.3" y="163.4">10K</text>
<text x="142.7" y="166">3</text>
<text x="142.7" y="163.4">MH2</text>
<text x="129.1" y="169.7" transform="rotate(-90 129.1 169.7)">GND</text>
<text x="142.7" y="171">1</text>
<text x="142.7" y="168.5">2</text>
<text x="142.7" y="173.6">MH1</text>
<text x="305.7" y="169.8">+5V_SEL</text>
<text x="107.3" y="176.1">Force</text>
<text x="113.7" y="176.1">On</text>
<text x="120.1" y="176.1">JP1</text>
<text x="142.2" y="178">POWER</text>
<text x="116.1" y="184.8">GND</text>
<text x="228.5" y="193.9">+3V3</text>
<text x="228.5" y="197">+3V3</text>
<text x="229.3" y="195.2">TP5</text>
<text x="69.4" y="200.7" transform="rotate(-90 69.4 200.7)">VBUS</text>
<text x="233.6" y="207.9">+3V3</text>
<text x="71.3" y="213">600R@100MHz</text>
<text x="78.1" y="210.4">FB1</text>
<text x="86.4" y="213">2A</text>
<text x="141" y="214.2">SY8089AAAC</text>
<text x="141" y="211.7">U4</text>
<text x="166.7" y="215.5">2.2u</text>
<text x="167.7" y="213">L2</text>
<text x="256.4" y="214.4">+3V3</text>
<text x="59.1" y="220.6">TP2</text>
<text x="141.7" y="218">IN</text>
<text x="153" y="218">LX</text>
<text x="261.1" y="220.6">R13</text>
<text x="55.9" y="223.1">+5V_BUCK</text>
<text x="105.4" y="224.4">C12</text>
<text x="105.4" y="226.9">10u</text>
<text x="110.2" y="226.9">16V</text>
<text x="115.6" y="224.4">C13</text>
<text x="115.6" y="226.9">10u</text>
<text x="120.3" y="226.9">16V</text>
<text x="125.7" y="226.9">100n</text>
<text x="125.7" y="224.4">C14</text>
<text x="131.7" y="226.9">50V</text>
<text x="141.7" y="223.1">EN</text>
<text x="149.5" y="226.6" transform="rotate(-90 149.5 226.6)">GND</text>
<text x="152.9" y="223.1">FB</text>
<text x="182.9" y="226.9">100u</text>
<text x="182.9" y="224.4">C18</text>
<text x="188.8" y="226.9">10V</text>
<text x="191.8" y="224.4">C16</text>
<text x="191.8" y="226.9">10u</text>
<text x="196.5" y="226.9">16V 10u</text>
<text x="200.7" y="224.4">C17</text>
<text x="205.4" y="226.9">16V</text>
<text x="215.9" y="224.4">R8</text>
<text x="215.9" y="226.9">100K</text>
<text x="227.3" y="224.4">C15</text>
<text x="227.3" y="226.9">22p</text>
<text x="232.1" y="226.9">50V</text>
<text x="261.1" y="223.1">1K</text>
<text x="100.8" y="233">GND</text>
<text x="111" y="233">GND</text>
<text x="121.2" y="233">GND</text>
<text x="165.1" y="232">LX</text>
<text x="178.3" y="233">GND</text>
<text x="187.2" y="233">GND</text>
<text x="196.1" y="233">GND</text>
<text x="258" y="230.7">Green</text>
<text x="259.9" y="228.2">LD3</text>
<text x="98.7" y="236" transform="rotate(-90 98.7 236)">PWR_FLAG</text>
<text x="146.6" y="236.8">GND</text>
<text x="165.8" y="234.5">TP3</text>
<text x="237.1" y="237.2" transform="rotate(-90 237.1 237.2)">PWR_FLAG</text>
<text x="215.9" y="247.2">R12</text>
<text x="215.9" y="249.8">22K</text>
<text x="211.3" y="255.9">GND</text>
</g>
<g font-size="1.3" fill="#a90000">
<text x="319.8" y="57.9" transform="rotate(-90 319.8 57.9)">1</text>
<text x="313" y="65.8">3</text>
<text x="327" y="65.8">2</text>
<text x="136.5" y="101.3">2</text>
<text x="136.5" y="96.3">7</text>
<text x="159.3" y="101.3">1</text>
<text x="159.3" y="96.3">8</text>
<text x="136.5" y="106.4">3</text>
<text x="159.3" y="106.4">4</text>
<text x="136.5" y="111.5">6</text>
<text x="147.1" y="125.2" transform="rotate(-90 147.1 125.2)">5</text>
<text x="149.6" y="125.2" transform="rotate(-90 149.6 125.2)">9</text>
<text x="93.3" y="152.1">2</text>
<text x="107.2" y="152.1">3</text>
<text x="101.3" y="162" transform="rotate(-90 101.3 162)">1</text>
<text x="139" y="167.4">2</text>
<text x="139" y="164.8">3</text>
<text x="139" y="162.3">5</text>
<text x="139" y="169.9">1</text>
<text x="139" y="172.5">4</text>
<text x="137.7" y="222">1</text>
<text x="137.7" y="216.9">4</text>
<text x="158" y="216.9">3</text>
<text x="158" y="222">5</text>
<text x="148.3" y="230.6" transform="rotate(-90 148.3 230.6)">2</text>
</g>
<text font-size="1.3" fill="#725600" x="245.2" y="66.9">VBUS_USB</text>
<g font-size="1" fill="#a90000">
<text x="68" y="77.2">1</text>
<text x="68" y="82.3">2</text>
<text x="68" y="79.8">3</text>
</g>
</svg>
